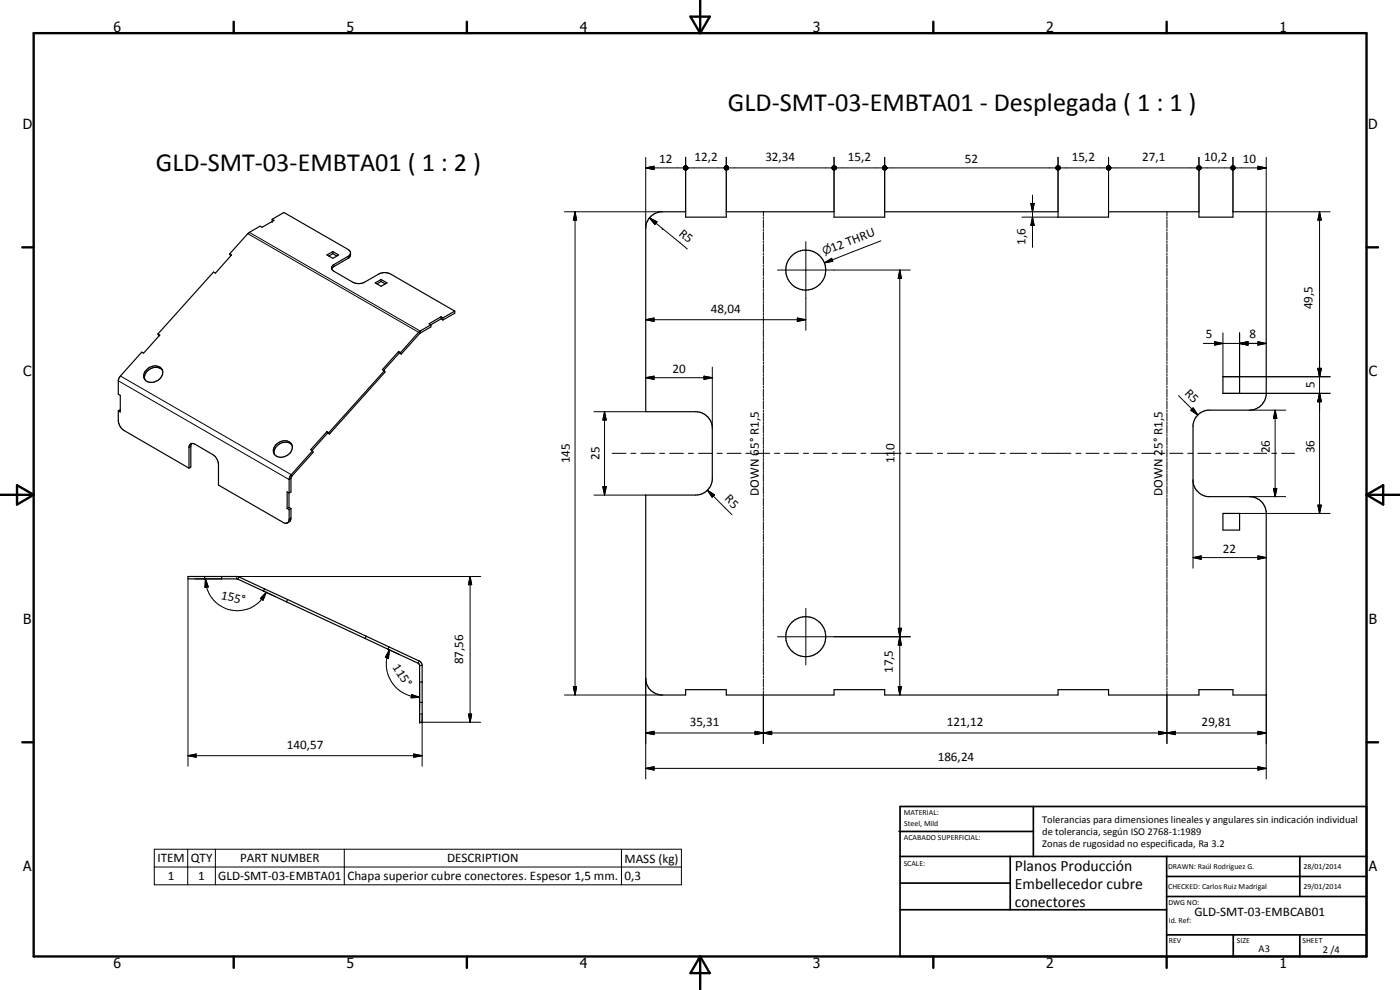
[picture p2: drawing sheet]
<svg xmlns="http://www.w3.org/2000/svg" width="420mm" height="297mm" viewBox="0 0 420 297" stroke-linecap="round" stroke-linejoin="round" font-family="sans-serif">
<g fill="none" stroke="#000" stroke-width=".35">
<path d="M68.9 76.2l.6 .3-4.9 5.5-.5-.4-16.7 18.6M68.9 76.2l.4 .5M81.7 65.8l3.5-2 19.5 11.3a1.52 1.52 0 0 1-.2 2.4l-4.3 2.5-.6 .7M81.7 65.8l.5 .3-3.6 2.1-.5-.3-3.3 1.8-5.9 6.5M81.7 65.8v.6M98.1 76.5l1.8-1 1.7 1-1.7 1zM99.9 76.1l-1.3 .7M99.9 75.5v.6M99.9 76.1l1.2 .7M105.2 76l-.5 .8-4.7 2.7-.4 .6v.6M195.1 65.2l1.7-1.2 1.5-.5h7.5v1.7h12.2v-1.7h32.3v1.7h15.2v-1.7h52v1.7h15.2v-1.7h27.1v1.7h10.2v-1.7h10v55a5.1 5.1 0 0 1-5 4.6h-12.5a5.1 5.1 0 0 0-4.5 4.4v17.1a5.1 5.1 0 0 0 4.5 4.4h12.5a5 5 0 0 1 5 4.5v55h-10v-1.6h-10.2v1.6h-27.1v-1.6h-15.2v1.6h-52v-1.6h-15.2v1.6h-32.3v-1.6h-12.2v1.6h-7.5a5 5 0 0 1-4.5-5v-55h15a5 5 0 0 0 5-4.4v-16.1a5 5 0 0 0-5-4.5h-15v-55l.2-1.5zM99.6 80.7l.6 .7 5.7 3.3a3.9 3.9 0 0 0 3.5 0l4.3-2.5a3.8 3.8 0 0 1 3.5 0l19.3 11.1"/>
<path d="M112.6 84.9l1.8-1 1.8 1-1.8 1zM114.4 84.5l-1.3 .7M114.4 83.9v.6M114.4 84.5l1.2 .7M129.3 97.5l-3.7 2.2-5.4 6.1M129.3 97.5v.6l-3.4 2-5.5 6.1M132.4 95l-3.6 2.2 .5 .3M132.4 95l.5 .4M132.4 95v.7M132.4 95.7l.5 .3M132.4 95.7l-3.1 1.8M132.9 95.4v.6"/>
<path d="M136.5 93.3v.7l-3.6 2M136.5 93.3l-3.6 2.1M43.8 111.2a2.95 2.95 0 0 1 5 0 3.2 3.2 0 0 1-1.8 3.2 3.2 3.2 0 0 1-3.6-.6 2.14 2.14 0 0 1 .4-2.6zM47.4 100.2l.6 .3-4.9 5.5-.6-.3-6.7 7.6-.3 .7v4.3l.6 .3v5l-.6-.3M47.4 100.2l.4 .6M48.8 111.1a3.2 3.2 0 0 0-3.7-.4 3.2 3.2 0 0 0-1.6 3.2M115.3 111.3l.3 .3-16.7 18.6M115.3 111.3l-16.6 18.5M119.6 105.5l-4.8 5.4 .5 .4M119.6 105.5l.2 .4M119.6 105.5l.6 .3M119.8 105.9l-4.7 5.2"/>
<path d="M119.8 105.9l.6 .3M120.2 105.8l.2 .4M367 113h5v5h-5zM35.5 123.3v3.1a4 4 0 0 0 1.8 2.8l19.4 11.3M36.1 123l-.6 .3M57.6 133.1l.9 .2 5.3 3.1a4 4 0 0 1 1.8 2.7v6.4l19.4 11.3a1.06 1.06 0 0 0 1.1 .2 1.06 1.06 0 0 0 .7-1v-3.1M57.6 133.1l-.6 .2-.3 .7v6.5M57.6 133.1l-.3 .6v6.4l-.6 .4M82.9 133.3a2.82 2.82 0 0 1 4.8 .3 3.2 3.2 0 0 1-1.8 3.2 3.2 3.2 0 0 1-3.6-.5 2.3 2.3 0 0 1 .6-3zM87.7 133.5a3.2 3.2 0 0 0-3.6-.4 3.2 3.2 0 0 0-1.7 3.2M93.8 135.3l-6.6 7.3-.4 1v4.3M93.8 135.3l.2 .4-6.5 7.3-.2 .4v4.2l-.5 .3"/>
<path d="M98.1 129.5l-4.9 5.4 .6 .4M98.1 129.5l.2 .4M98.1 129.5l.6 .3M98.3 129.9l-4.7 5.3M98.3 129.9l.6 .3M98.7 129.8l.2 .4M86.2 152.6l.6 .3M86.7 152.3l-.5 .3M86.7 147.9v4.4M86.7 152.3l.6 .3M86.8 147.9l-.6-.3v5M87.3 152.6l-.1 3.4-.3 .5-.6 .4"/>
<path d="M87.3 152.6l-.5 .3M367 154.1h5v4.9h-5zM61.4 173v.7M66.5 173v.7M79.1 177.3l6.9 3.3M79.4 176.7l-8.1-3.7h-14.9v.7h14.7l8 3.6M79.4 176.7l6.9 3.2M79.4 176.7l-.3 .6M86.3 179.9l-.3 .7M86.3 179.9l23.6 11M86 180.6l23.5 11M109.5 191.6l6.9 3.2"/>
<path d="M109.9 190.9l6.8 3.2M109.9 190.9l-.4 .7M116.7 194.1l9.4 4.4 .5 .6 .1 17.6h-.8l-.1-17.4-9.4-4.5M116.7 194.1l-.3 .7M125.9 210.7h.8M125.9 204.6h.8"/>
<circle cx="241.8" cy="81" r="6"/>
<circle cx="241.8" cy="191" r="6"/>
</g>
<g fill="none" stroke="#000" stroke-width=".3">
<path d="M193.8 50.4l2.5-.5v1zM193.8 47.2v21.3M193.8 50.4h11.3M205.2 50.3l1.2 .1-1.2 .1zM205.2 50.5l1.2-.1-1.2 .3zM205.2 50.1l1.2 .3-1.2-.1zM205.2 50.7l1.2-.3zM205.3 50l.2-.2 .9 .6zM205.3 50l1.1 .4-1.2-.3zM205.3 50.8l1.1-.4-.9 .5zM205.5 49.8l.9 .6zM205.5 50.9l.9-.5z"/>
<path d="M205.6 49.8l.8 .6zM205.6 51l.8-.6zM205.8 47.2v16.3M205.8 49.7l.6 .7zM206 49.8l.4 .6zM206.2 49.9l.2 .5zM206.3 50l.1 .4zM206.4 50.4l-.6 .6zM206.4 50.4l-.4 .6zM206.4 50.4l-.2 .4zM206.4 50.4l-.1 .3zM206.4 50.4v.1z"/>
<path d="M206.4 50.4h11M217.4 50.3l1.2 .1-1.2 .1zM217.4 50.5l1.2-.1-1.2 .3zM217.4 50.1l1.2 .3-1.2-.1zM217.4 50.7l1.2-.3zM217.5 50l.2-.2 .9 .6zM217.5 50l1.1 .4-1.2-.3zM217.5 50.8l1.1-.4-.9 .5zM217.7 49.8l.9 .6zM217.7 50.9l.9-.5zM217.8 49.8l.8 .6zM217.8 51l.8-.6z"/>
<path d="M218 47.2v16.3M218 49.7l.6 .7zM218.2 49.8l.4 .6zM218.4 49.9l.2 .5zM218.5 50l.1 .4zM218.6 50.4l-.6 .6zM218.6 50.4l-.4 .6zM218.6 50.4l-.2 .4zM218.6 50.4l-.1 .3zM218.6 50.4v.1zM218.6 50.4h31.1M249.7 50.3l1.2 .1-1.2 .1z"/>
<path d="M249.7 50.5l1.2-.1-1.1 .3zM249.8 50.1l1.1 .3-1.2-.1zM249.8 50.7l1.1-.3zM249.8 50l.2-.2 .9 .6zM249.8 50l1.1 .4-1.1-.3zM249.8 50.8l1.1-.4-.9 .5zM250 49.8l.9 .6zM250 50.9l.9-.5zM250.2 49.8l.7 .6zM250.2 51l.7-.6zM250.3 47.2v16.3M250.3 49.7l.6 .7z"/>
<path d="M250.5 49.8l.4 .6zM250.7 49.9l.2 .5zM250.9 50v.4zM250.9 50.4l-.6 .6zM250.9 50.4l-.4 .6zM250.9 50.4l-.2 .4zM250.9 50.4v.3zM250.9 50.4v.1zM250.9 50.4h14M264.9 50.3l1.2 .1-1.2 .1zM264.9 50.5l1.2-.1-1.1 .3zM265 50.1l1.1 .3-1.2-.1z"/>
<path d="M265 50.7l1.1-.3-1 .4zM265.1 50l.1-.2 .9 .6zM265.1 50l1 .4-1.1-.3zM265.1 50.8l1-.4-.9 .5zM265.2 49.8l.9 .6zM265.2 50.9l.9-.5zM265.4 49.8l.2-.1 .5 .7zM265.4 51l.7-.6-.5 .6zM265.5 47.2v16.3M265.6 49.7l.5 .7zM265.8 49.8l.3 .6zM265.9 49.9l.2 .5z"/>
<path d="M266 50l.1 .4zM266.1 50.4l-.5 .6zM266.1 50.4l-.3 .6zM266.1 50.4l-.2 .4zM266.1 50.4l-.1 .3zM266.1 50.4v.1zM266.1 50.4h50.8M309.9 58.5v15.7M316.9 50.3l1.3 .1-1.3 .1zM316.9 50.5l1.3-.1-1.3 .3zM316.9 50.1l1.3 .3-1.3-.1zM316.9 50.7l1.3-.3-1.1 .4z"/>
<path d="M317.1 50l.1-.2 1 .6zM317.1 50l1.1 .4-1.3-.3zM317.1 50.8l1.1-.4-1 .5zM317.2 49.8l1 .6zM317.2 50.9l1-.5zM317.4 49.8l.8 .6zM317.4 51l.8-.6zM317.5 47.2v16.3M317.6 49.7l.6 .7zM317.7 49.8l.5 .6zM317.9 49.9l.3 .5zM318 50l.2 .4z"/>
<path d="M318.2 50.4l-.6 .6zM318.2 50.4l-.5 .6zM318.2 50.4l-.3 .4zM318.2 50.4l-.2 .3zM318.2 50.4l-.1 .1zM318.2 50.4h13.9M332.1 50.3l1.2 .1-1.2 .1zM332.1 50.5l1.2-.1-1.2 .3zM332.1 50.1l.2-.1 1 .4zM332.1 50.1l1.2 .3-1.2-.1zM332.1 50.7l1.2-.3-1 .4zM332.3 50l.1-.2 .9 .6z"/>
<path d="M332.3 50.8l1-.4-.9 .5zM332.4 49.8l.9 .6zM332.4 50.9l.9-.5zM332.6 49.8l.2-.1 .5 .7zM332.6 51l.7-.6-.5 .6zM332.7 47.2v16.3M332.8 49.7l.5 .7zM332.9 49.8l.4 .6zM333.1 49.9l.2 .5zM333.2 50l.1 .4zM333.3 50.4l-.5 .6zM333.3 50.4l-.4 .6z"/>
<path d="M333.3 50.4l-.2 .4zM333.3 50.4l-.1 .3zM333.3 50.4v.1zM333.3 50.4h25.9M359.2 50.3l1.3 .1-1.3 .1zM359.2 50.5l1.3-.1-1.3 .3zM359.2 50.1l1.3 .3-1.3-.1zM359.2 50.7l1.3-.3-1.1 .4zM359.4 50l.1-.2 1 .6zM359.4 50l1.1 .4-1.3-.3zM359.4 50.8l1.1-.4-1 .5zM359.5 49.8l1 .6z"/>
<path d="M359.5 50.9l1-.5zM359.7 49.8l.8 .6zM359.7 51l.8-.6zM359.8 47.2v16.3M359.9 49.7l.6 .7zM360 49.8l.5 .6zM360.2 49.9l.3 .5zM360.3 50l.2 .4zM360.5 50.4l-.6 .6zM360.5 50.4l-.5 .6zM360.5 50.4l-.3 .4zM360.5 50.4l-.2 .3z"/>
<path d="M360.5 50.4l-.1 .1zM360.5 50.4h8.9M369.4 50.3l1.3 .1-1.3 .1zM369.4 50.5l1.3-.1-1.2 .3zM369.5 50.1l1.2 .3-1.3-.1zM369.5 50.7l1.2-.3zM369.6 50l.1-.2 1 .6zM369.6 50l1.1 .4-1.2-.3zM369.6 50.8l1.1-.4-1 .5zM369.7 49.8l1 .6zM369.7 50.9l1-.5zM369.9 49.8l.8 .6z"/>
<path d="M369.9 51l.8-.6zM370 47.2v16.3M370.1 49.7l.6 .7zM370.2 49.8l.5 .6zM370.4 49.9l.3 .5zM370.5 50l.2 .4zM370.7 50.4l-.6 .6zM370.7 50.4l-.5 .6zM370.7 50.4l-.3 .4zM370.7 50.4l-.2 .3zM370.7 50.4l-.1 .1zM370.7 50.4h9.3"/>
<path d="M377.5 49.9l2.5 .5-2.5 .5zM380 47.2v16.3h19.2M74.4 70.1l51.2 29.6 .3 .4M74.8 69.7l51.3 29.6v.6M100.2 79.4v.6M104.5 76.9v.6M169.4 63.5h29.4M172.6 63.5l.4 2.5h-.9zM172.6 63.5v145M194.9 65.4l2.3 1.1-.7 .9zM194.9 65.4l3.9 3.1M198.8 68.5h.1"/>
<path d="M198.8 68.5l7.5 6.2M229.1 63.5v1.3M229.1 65.1v.6M229.1 66v2.4M229.1 68.7v.6M229.1 69.6v2.4M229.1 72.3v.6M229.1 73.2v2.4M229.1 75.9v.6M229.1 76.8v2.4M229.1 79.5v.6M241.8 72.5v26.6"/>
<path d="M247.4 78.9l2.2-1.4 .3 .9zM264.4 72.3l-17 6.6M306.7 65.2h10.8M309.4 61h1l-.5 2.5zM309.9 65.2l.5 2.4h-1zM350.2 63.5v1.3M350.2 65.1v.6M350.2 66v2.4M350.2 68.7v.6M350.2 69.6v2.4M350.2 72.3v.6M350.2 73.2v2.4"/>
<path d="M350.2 75.9v.6M350.2 76.8v2.4M350.2 79.5v.6M396 63.5l.5 2.5h-1zM396 63.5v90.6M193.8 95.9l2.5-.5v1zM193.8 95.9h48M229.1 80.4v2.4M229.1 83.2v.6M229.1 84.1v2.4M229.1 86.8v.6M229.1 87.7v2.4"/>
<path d="M229.1 90.4v.6M229.1 91.3v2.4M229.1 94v.7M229.1 95v2.4M229.1 97.7v.6M229.1 98.6v2.4M233.3 81h39.9M239.3 95.4l2.5 .5-2.5 .5zM270 81l.5 2.6h-.9zM270 81v127.5M350.2 80.4v2.4M350.2 83.2v.6"/>
<path d="M350.2 84.1v2.4M350.2 86.8v.6M350.2 87.7v2.4M350.2 90.4v.6M350.2 91.3v2.4M350.2 94v.7M350.2 95v2.4M350.2 97.7v.6M350.2 98.6v2.4M367 99.9v13.1h32.2M372 99.9v13.1M35.5 114.3l51.3 29.6 .5-.3"/>
<path d="M36.1 112.8l51.3 29.6 .2 .4M193.8 113.3l2.5-.4v.9zM193.8 113.3h20M211.3 112.9l2.5 .4-2.5 .5zM213.8 110.2v18.3M229.1 101.3v.6M229.1 102.2v2.4M229.1 104.9v.6M229.1 105.8v2.4M229.1 108.5v.6M229.1 109.5v2.4M229.1 112.2v.6"/>
<path d="M229.1 113.1v2.4M229.1 115.8v.6M229.1 116.7v2.4M229.1 119.4v.6M350.2 101.3v.6M350.2 102.2v2.4M350.2 104.9v.6M350.2 105.8v2.4M350.2 108.5v.6M350.2 109.5v2.4M350.2 112.2v.6M350.2 113.1v2.4"/>
<path d="M350.2 115.8v.6M350.2 116.7v2.4M350.2 119.4v.6M353.7 118.7l5.8 5.8M361.1 103h18.9M364.5 102.5l2.5 .5-2.5 .5zM367 118h32.2M372 103l2.5-.5v1zM377.5 102.5l2.5 .5-2.5 .5zM395.5 110.5h1l-.5 2.5zM396 118l.5 2.5h-1zM57.3 134l-.6 .3"/>
<path d="M178.3 123.5h15.5M181.4 123.5l.5 2.5h-1zM181.4 123.5v25M183.7 136h4.2M189.3 136h1.5M192.4 136h4.1M198 136h1.5M201 136h4.1M206.6 136h1.5M209.6 136h4.1M215.2 136h1.5M218.2 136h4.2"/>
<path d="M223.8 136h1.6M226.9 136h4.1M229.1 120.3v2.4M229.1 123.1v.6M229.1 124v2.4M229.1 126.7v.6M229.1 127.6v2.4M229.1 130.3v.6M229.1 131.2v2.4M229.1 133.9v.6M229.1 134.8v2.4M229.1 137.5v.7"/>
<path d="M229.1 138.5v2.4M232.5 136h1.5M235.5 136h4.1M241.1 136h1.5M244.1 136h4.1M249.8 136h1.4M252.8 136h4.1M258.4 136h1.5M261.4 136h9M271.9 136h1.6M274.9 136h5M281.3 136h1.6"/>
<path d="M284.3 136h5M290.8 136h1.5M293.8 136h4.9M300.2 136h1.5M303.2 136h4.9M309.6 136h1.5M312.6 136h8.8M322.9 136h1.5M325.9 136h3.9M331.3 136h1.5M334.3 136h3.9M339.7 136h1.5"/>
<path d="M342.7 136h3.9M348.1 136h1.5M350.2 120.3v2.4M350.2 123.1v.6M350.2 124v2.4M350.2 126.7v.6M350.2 127.6v2.4M350.2 130.3v.6M350.2 131.2v2.4M350.2 133.9v.6M350.2 134.8v2.4M350.2 137.5v.7"/>
<path d="M350.2 138.5v2.4M351.1 136h3.9M356.5 136h1.5M358.1 122.4l1.4 2.1-2.1-1.4zM359.5 136h3.9M364.9 136h1.4M367.9 136h3.9M373.2 136h1.5M375 123.1h10.9M376.2 136h3.9M381.7 136h1.4M382.7 123.1l.5 2.4h-1z"/>
<path d="M382.7 123.1v25.9M384.6 136h3.9M87.3 155.4l-.5 .3M178.3 148.5h15.5M180.9 146h1l-.5 2.5zM212.3 147.1l2.1 1.4-.7 .7zM212.3 147.1l7.4 7.3M229.1 141.2v.6M229.1 142.1v2.4M229.1 144.8v.6M229.1 145.7v2.4M229.1 148.4v.6"/>
<path d="M229.1 149.4v2.4M229.1 152.1v.6M229.1 153v2.4M229.1 155.7v.6M229.1 156.6v2.4M229.1 159.3v.6M350.2 141.2v.6M350.2 142.1v2.4M350.2 144.8v.6M350.2 145.7v2.4M350.2 148.4v.6M350.2 149.4v2.4"/>
<path d="M350.2 152.1v.6M350.2 153v2.4M350.2 155.7v.6M350.2 156.6v2.4M350.2 159.3v.6M358 144v26.5M372 154.1h27.2M375 149h10.9M382.2 146.6h1l-.5 2.4zM395.5 151.6h1l-.5 2.5zM56.4 173.7v56.2M58.5 173.7h8"/>
<path d="M61.7 173.7l.8 2.4-1 .1zM61.7 173.7a9.6 9.6 0 0 0 2 5.8 9.6 9.6 0 0 0 14.9 .3l1.3-2.1M71.7 173.1l-.3 .7M79.1 177.3l3.7 1.8M79.9 177.7l-1 2.4-.8-.5zM141.1 173l.5 2.4h-1zM141.1 173v43.7M144.3 173h-73.2v.7M229.1 160.2v2.4M229.1 162.9v.6M229.1 163.8v2.4M229.1 166.5v.6"/>
<path d="M229.1 167.4v2.4M229.1 170.2v.6M229.1 171.1v2.4M229.1 173.8v.6M229.1 174.7v2.4M229.1 177.4v.7M229.1 178.3v2.5M350.2 160.2v2.4M350.2 162.9v.6M350.2 163.8v2.4M350.2 166.5v.6M350.2 167.4v2.4"/>
<path d="M350.2 170.2v.6M350.2 171.1v2.4M350.2 173.8v.6M350.2 174.7v2.4M350.2 177.4v.7M350.2 178.3v2.5M358 167.3l2.5-.5v1zM358 167.3h22M377.5 166.8l2.5 .5-2.5 .5zM116.4 194.8l3.3 1.5M116.9 195l-.3 2.5-1-.3zM116.9 195a10.1 10.1 0 0 0-.6 6.8 10.1 10.1 0 0 0 7.2 7.1l2.4 .3"/>
<path d="M125.8 198.3l-.3 .7M125.9 199.7h.8M229.1 181v.7M229.1 181.9v2.5M229.1 184.7v.6M229.1 185.6v2.4M229.1 188.3v.6M229.1 189.2v2.4M229.1 191.9v.6M229.1 192.8v2.4M229.1 195.5v.6M229.1 196.5v2.4"/>
<path d="M229.1 199.2v.6M233.3 191.1h39.9M241.8 182.5v17M269.6 188.5h.9l-.5 2.6zM270 191.1l.5 2.4h-.9zM350.2 181v.7M350.2 181.9v2.5M350.2 184.7v.6M350.2 185.6v2.4M350.2 188.3v.6M350.2 189.2v2.4M350.2 191.9v.6"/>
<path d="M350.2 192.8v2.4M350.2 195.5v.6M350.2 196.5v2.4M350.2 199.2v.6M123.5 208.4l2.4 .8-2.5 .2zM125.9 214.2h.8M125.9 204.6v7.8M140.6 214.2h1l-.5 2.5zM144.3 216.7h-17.6v13.2M169.4 208.5h29.4M172.1 206h.9l-.4 2.5zM193.8 219.9l2.5-.5v1z"/>
<path d="M193.8 219.9h186.2M193.8 203.5v30.2M226.6 219.4l2.5 .5-2.5 .5zM226.6 219.4l5 1v-1l-5 1zM229.1 219.9l2.5-.5v1zM229.1 200.1v2.4M229.1 202.8v.6M229.1 203.7v2.4M229.1 206.4v.6M229.1 207.3v15.8M269.6 206h.9l-.5 2.5zM347.7 219.4l2.5 .5-2.5 .5z"/>
<path d="M347.7 219.4l5 1v-1l-5 1zM350.2 219.9l2.5-.5v1zM350.2 200.1v2.4M350.2 202.8v.6M350.2 203.7v2.4M350.2 206.4v.6M350.2 207.3v15.8M377.5 219.4l2.5 .5-2.5 .5zM380 208.5v25.2M56.4 226.7l2.5-.5v1zM56.4 226.7h70.3M124.2 226.2l2.5 .5-2.5 .5z"/>
<path d="M193.8 230.5l2.5-.5v1.1zM193.8 230.5h186.2M377.5 230l2.5 .5-2.5 .6zM46.3 254.8h158.2v10.7h-158.2zM56.3 254.8v10.7M64.6 254.8v10.7M103.3 254.8v10.7M186.5 254.8v10.7M46.3 260.1h158.2"/>
</g>
<g fill="#000">
<circle cx="81.7" cy="66.4" r=".18"/>
<circle cx="125.9" cy="216.7" r=".18"/>
<circle cx="126.7" cy="216.7" r=".18"/>
</g>
<g fill="none" stroke="#000" stroke-width=".71">
<path d="M10.1 9.9h400v277.1h-400zM70.1 6.5v3.4M140.1 6.5v3.4M207.2 5h5.8l-2.9 4.9zM210.1 0v9.9M280.1 6.5v3.4M350.1 6.5v3.4M6.7 74.2h3.4M410.1 74.2h3.5M.1 148.5h10M5.1 145.6l5 2.9-5 2.9zM410.1 148.5h10"/>
<path d="M410.1 148.5l5-2.9v5.8zM6.7 222.7h3.4M410.1 222.7h3.5M70.1 287v3.4M140.1 287v3.4M210.1 287v10M210.1 287l2.9 5h-5.8zM280.1 287v3.4M350.1 287v3.4"/>
</g>
<g fill="none" stroke="#000" stroke-width=".51">
<path d="M269.8 249.5h40.3M270.1 242h140v45h-140zM270.1 257h140M303.2 257v16M310.1 242v15M350.1 257v30M390.1 257v12M270.1 265h33.1M270.1 273h80M350.1 269h60M350.1 263h60M350.1 280.5h60"/>
<path d="M370.1 280.5v6.5M390.1 280.5v6.5"/>
</g>
<g fill="#000">
<path d="M193.8 50.4l2.5-.5v1zM206.3 50l.1 .4zM206.2 49.9l.2 .5zM206 49.8l.4 .6zM205.8 49.7l.6 .7zM205.6 49.8l.8 .6zM205.5 49.8l.9 .6zM205.3 50l.2-.2 .9 .6zM205.3 50l1.1 .4-1.2-.3zM205.2 50.1l1.2 .3-1.2-.1zM205.2 50.3l1.2 .1-1.2 .1zM205.2 50.5l1.2-.1-1.2 .3z"/>
<path d="M205.2 50.7l1.2-.3zM205.3 50.8l1.1-.4-.9 .5zM205.5 50.9l.9-.5zM205.6 51l.8-.6zM206.4 50.4l-.6 .6zM206.4 50.4l-.4 .6zM206.4 50.4l-.2 .4zM206.4 50.4l-.1 .3zM206.4 50.4v.1zM218.5 50l.1 .4zM218.4 49.9l.2 .5zM218.2 49.8l.4 .6z"/>
<path d="M218 49.7l.6 .7zM217.8 49.8l.8 .6zM217.7 49.8l.9 .6zM217.5 50l.2-.2 .9 .6zM217.5 50l1.1 .4-1.2-.3zM217.4 50.1l1.2 .3-1.2-.1zM217.4 50.3l1.2 .1-1.2 .1zM217.4 50.5l1.2-.1-1.2 .3zM217.4 50.7l1.2-.3zM217.5 50.8l1.1-.4-.9 .5zM217.7 50.9l.9-.5zM217.8 51l.8-.6z"/>
<path d="M218.6 50.4l-.6 .6zM218.6 50.4l-.4 .6zM218.6 50.4l-.2 .4zM218.6 50.4l-.1 .3zM218.6 50.4v.1zM250.9 50v.4zM250.7 49.9l.2 .5zM250.5 49.8l.4 .6zM250.3 49.7l.6 .7zM250.2 49.8l.7 .6zM250 49.8l.9 .6zM249.8 50l.2-.2 .9 .6z"/>
<path d="M249.8 50l1.1 .4-1.1-.3zM249.8 50.1l1.1 .3-1.2-.1zM249.7 50.3l1.2 .1-1.2 .1zM249.7 50.5l1.2-.1-1.1 .3zM249.8 50.7l1.1-.3zM249.8 50.8l1.1-.4-.9 .5zM250 50.9l.9-.5zM250.2 51l.7-.6zM250.9 50.4l-.6 .6zM250.9 50.4l-.4 .6zM250.9 50.4l-.2 .4zM250.9 50.4v.3z"/>
<path d="M250.9 50.4v.1zM266 50l.1 .4zM265.9 49.9l.2 .5zM265.8 49.8l.3 .6zM265.6 49.7l.5 .7zM265.4 49.8l.2-.1 .5 .7zM265.2 49.8l.9 .6zM265.1 50l.1-.2 .9 .6zM265.1 50l1 .4-1.1-.3zM265 50.1l1.1 .3-1.2-.1zM264.9 50.3l1.2 .1-1.2 .1zM264.9 50.5l1.2-.1-1.1 .3z"/>
<path d="M265 50.7l1.1-.3-1 .4zM265.1 50.8l1-.4-.9 .5zM265.2 50.9l.9-.5zM265.4 51l.7-.6-.5 .6zM266.1 50.4l-.5 .6zM266.1 50.4l-.3 .6zM266.1 50.4l-.2 .4zM266.1 50.4l-.1 .3zM266.1 50.4v.1zM318 50l.2 .4zM317.9 49.9l.3 .5zM317.7 49.8l.5 .6z"/>
<path d="M317.6 49.7l.6 .7zM317.4 49.8l.8 .6zM317.2 49.8l1 .6zM317.1 50l.1-.2 1 .6zM317.1 50l1.1 .4-1.3-.3zM316.9 50.1l1.3 .3-1.3-.1zM316.9 50.3l1.3 .1-1.3 .1zM316.9 50.5l1.3-.1-1.3 .3zM316.9 50.7l1.3-.3-1.1 .4zM317.1 50.8l1.1-.4-1 .5zM317.2 50.9l1-.5zM317.4 51l.8-.6z"/>
<path d="M318.2 50.4l-.6 .6zM318.2 50.4l-.5 .6zM318.2 50.4l-.3 .4zM318.2 50.4l-.2 .3zM318.2 50.4l-.1 .1zM333.2 50l.1 .4zM333.1 49.9l.2 .5zM332.9 49.8l.4 .6zM332.8 49.7l.5 .7zM332.6 49.8l.2-.1 .5 .7zM332.4 49.8l.9 .6zM332.3 50l.1-.2 .9 .6z"/>
<path d="M332.1 50.1l.2-.1 1 .4zM332.1 50.1l1.2 .3-1.2-.1zM332.1 50.3l1.2 .1-1.2 .1zM332.1 50.5l1.2-.1-1.2 .3zM332.1 50.7l1.2-.3-1 .4zM332.3 50.8l1-.4-.9 .5zM332.4 50.9l.9-.5zM332.6 51l.7-.6-.5 .6zM333.3 50.4l-.5 .6zM333.3 50.4l-.4 .6zM333.3 50.4l-.2 .4zM333.3 50.4l-.1 .3z"/>
<path d="M333.3 50.4v.1zM360.3 50l.2 .4zM360.2 49.9l.3 .5zM360 49.8l.5 .6zM359.9 49.7l.6 .7zM359.7 49.8l.8 .6zM359.5 49.8l1 .6zM359.4 50l.1-.2 1 .6zM359.4 50l1.1 .4-1.3-.3zM359.2 50.1l1.3 .3-1.3-.1zM359.2 50.3l1.3 .1-1.3 .1zM359.2 50.5l1.3-.1-1.3 .3z"/>
<path d="M359.2 50.7l1.3-.3-1.1 .4zM359.4 50.8l1.1-.4-1 .5zM359.5 50.9l1-.5zM359.7 51l.8-.6zM360.5 50.4l-.6 .6zM360.5 50.4l-.5 .6zM360.5 50.4l-.3 .4zM360.5 50.4l-.2 .3zM360.5 50.4l-.1 .1zM370.5 50l.2 .4zM370.4 49.9l.3 .5zM370.2 49.8l.5 .6z"/>
<path d="M370.1 49.7l.6 .7zM369.9 49.8l.8 .6zM369.7 49.8l1 .6zM369.6 50l.1-.2 1 .6zM369.6 50l1.1 .4-1.2-.3zM369.5 50.1l1.2 .3-1.3-.1zM369.4 50.3l1.3 .1-1.3 .1zM369.4 50.5l1.3-.1-1.2 .3zM369.5 50.7l1.2-.3zM369.6 50.8l1.1-.4-1 .5zM369.7 50.9l1-.5zM369.9 51l.8-.6z"/>
<path d="M370.7 50.4l-.6 .6zM370.7 50.4l-.5 .6zM370.7 50.4l-.3 .4zM370.7 50.4l-.2 .3zM370.7 50.4l-.1 .1zM377.5 49.9l2.5 .5-2.5 .5zM172.6 63.5l.4 2.5h-.9zM194.9 65.4l2.3 1.1-.7 .9zM247.4 78.9l2.2-1.4 .3 .9zM309.4 61h1l-.5 2.5zM309.9 65.2l.5 2.4h-1zM396 63.5l.5 2.5h-1z"/>
<path d="M193.8 95.9l2.5-.5v1zM239.3 95.4l2.5 .5-2.5 .5zM270 81l.5 2.6h-.9zM193.8 113.3l2.5-.4v.9zM211.3 112.9l2.5 .4-2.5 .5zM364.5 102.5l2.5 .5-2.5 .5zM372 103l2.5-.5v1zM377.5 102.5l2.5 .5-2.5 .5zM395.5 110.5h1l-.5 2.5zM181.4 123.5l.5 2.5h-1zM358.1 122.4l1.4 2.1-2.1-1.4zM382.7 123.1l.5 2.4h-1z"/>
<path d="M396 118l.5 2.5h-1zM180.9 146h1l-.5 2.5zM212.3 147.1l2.1 1.4-.7 .7zM382.2 146.6h1l-.5 2.4zM395.5 151.6h1l-.5 2.5zM61.7 173.7l.8 2.4-1 .1zM141.1 173l.5 2.4h-1zM358 167.3l2.5-.5v1zM377.5 166.8l2.5 .5-2.5 .5zM79.9 177.7l-1 2.4-.8-.5zM116.9 195l-.3 2.5-1-.3zM269.6 188.5h.9l-.5 2.6z"/>
<path d="M270 191.1l.5 2.4h-.9zM123.5 208.4l2.4 .8-2.5 .2zM140.6 214.2h1l-.5 2.5zM172.1 206h.9l-.4 2.5zM193.8 219.9l2.5-.5v1zM229.1 219.9l2.5-.5v1zM269.6 206h.9l-.5 2.5zM350.2 219.9l2.5-.5v1zM56.4 226.7l2.5-.5v1zM124.2 226.2l2.5 .5-2.5 .5zM193.8 230.5l2.5-.5v1.1zM226.6 219.4l2.5 .5-2.5 .5z"/>
<path d="M347.7 219.4l2.5 .5-2.5 .5zM377.5 219.4l2.5 .5-2.5 .5zM377.5 230l2.5 .5-2.5 .6z"/>
</g>
<g font-size="7.9">
<text x="218.5" y="33.3">GLD-SMT-03-EMBTA01 - Desplegada ( 1 : 1 )</text>
<text x="46.8" y="51.4">GLD-SMT-03-EMBTA01 ( 1 : 2 )</text>
</g>
<g font-size="4.7">
<text x="304.6" y="261.2">Planos Producción</text>
<text x="304.6" y="266.6">Embellecedor cubre</text>
<text x="304.6" y="272">conectores</text>
</g>
<g font-size="4.2">
<text x="34" y="9.6">6</text>
<text x="104" y="9.6">5</text>
<text x="174" y="9.6">4</text>
<text x="244" y="9.6">3</text>
<text x="314" y="9.6">2</text>
<text x="384" y="9.6">1</text>
<text x="6.8" y="38.7">D</text>
<text x="410.6" y="38.7">D</text>
<text x="7" y="112.9">C</text>
<text x="410.8" y="112.9">C</text>
<text x="7" y="187.1">B</text>
<text x="410.8" y="187.1">B</text>
<text x="7" y="261.4">A</text>
<text x="410.8" y="261.4">A</text>
<text x="34" y="290.4">6</text>
<text x="104" y="290.4">5</text>
<text x="174" y="290.4">4</text>
<text x="244" y="290.4">3</text>
<text x="314" y="290.4">2</text>
<text x="384" y="290.4">1</text>
</g>
<g font-size="3.9">
<text x="197.8" y="48.9">12</text>
<text x="208.4" y="48.3">12,2</text>
<text x="229.7" y="48.3">32,34</text>
<text x="254.5" y="48.3">15,2</text>
<text x="289.5" y="48.9">52</text>
<text x="321.6" y="48.3">15,2</text>
<text x="342.8" y="48.3">27,1</text>
<text x="361.4" y="48.3">10,2</text>
<text x="373" y="48.9">10</text>
<text x="203.5" y="70.4" transform="rotate(39 203.5 70.4)">R5</text>
<text x="249.9" y="75.6" transform="rotate(-21 249.9 75.6)">12 THRU</text>
<text x="307.8" y="73.4" transform="rotate(-90 307.8 73.4)">1,6</text>
<text x="213.3" y="93.9">48,04</text>
<text x="393.9" y="92.8" transform="rotate(-90 393.9 92.8)">49,5</text>
<text x="361.9" y="101.5">5</text>
<text x="375" y="101.5">8</text>
<text x="201.8" y="111.8">20</text>
<text x="355.3" y="118.2" transform="rotate(45 355.3 118.2)">R5</text>
<text x="394.5" y="116.5" transform="rotate(-90 394.5 116.5)">5</text>
<text x="268.5" y="135.1" transform="rotate(-90 268.5 135.1)">0</text>
<text x="381.1" y="136.1" transform="rotate(-90 381.1 136.1)">26</text>
<text x="394.5" y="136.1" transform="rotate(-90 394.5 136.1)">36</text>
<text x="171.1" y="139.1" transform="rotate(-90 171.1 139.1)">145</text>
<text x="179.9" y="138" transform="rotate(-90 179.9 138)">25</text>
<text x="268.5" y="139.1" transform="rotate(-90 268.5 139.1)">11</text>
<text x="217.3" y="149.9" transform="rotate(45 217.3 149.9)">R5</text>
<text x="227.8" y="148.7" transform="rotate(-90 227.8 148.7)">DOWN 65° R1,5</text>
<text x="348.9" y="148.7" transform="rotate(-90 348.9 148.7)">DOWN 25° R1,5</text>
<text x="367" y="165.8">22</text>
<text x="66.2" y="179.7" transform="rotate(12 66.2 179.7)">155°</text>
<text x="117.7" y="200.1" transform="rotate(57 117.7 200.1)">115°</text>
<text x="139" y="199.3" transform="rotate(-90 139 199.3)">87,56</text>
<text x="268" y="202" transform="rotate(-90 268 202)">17,5</text>
<text x="207" y="217.8">35,31</text>
<text x="284.2" y="217.8">121,12</text>
<text x="360.6" y="217.8">29,81</text>
<text x="86.1" y="224.7">140,57</text>
<text x="281.4" y="228.5">186,24</text>
<text x="47.2" y="258.7">ITEM</text>
<text x="57.3" y="258.7">QTY</text>
<text x="72" y="258.7">PART NUMBER</text>
<text x="134.2" y="258.7">DESCRIPTION</text>
<text x="187.4" y="258.9">MASS (kg)</text>
<text x="50.4" y="264.1">1</text>
<text x="59.5" y="264.1">1</text>
<text x="65.5" y="264.1">GLD-SMT-03-EMBTA01</text>
<text x="104.3" y="264.2">Chapa superior cubre conectores. Espesor 1,5 mm.</text>
<text x="187.4" y="264.1">0,3</text>
<text x="358.5" y="275">GLD-SMT-03-EMBCAB01</text>
</g>
<text font-size="3.3" x="247.3" y="76.6" transform="rotate(-21 247.3 76.6)">n</text>
<g font-size="3.1">
<text x="312.7" y="246.8">Tolerancias para dimensiones lineales y angulares sin indicación individual</text>
<text x="312.7" y="250.4">de tolerancia, según ISO 2768-1:1989</text>
<text x="312.7" y="254">Zonas de rugosidad no especificada, Ra 3.2</text>
<text x="377.7" y="285.6">A3</text>
<text x="397" y="285.9">2 /4</text>
</g>
<g font-size="2.4">
<text x="271.2" y="244.4">MATERIAL:</text>
<text x="271.3" y="252">ACABADO SUPERFICIAL:</text>
<text x="271.4" y="247.9">Steel, Mild</text>
<text x="271.2" y="259.7">SCALE:</text>
<text x="350.6" y="260.8">DRAWN: Raúl Rodríguez G.</text>
<text x="391.2" y="260.6">28/01/2014</text>
<text x="350.6" y="266.9">CHECKED: Carlos Ruiz Madrigal</text>
<text x="391.2" y="266.7">29/01/2014</text>
<text x="350.6" y="271.4">DWG NO:</text>
<text x="350.8" y="276.9">Id. Ref:</text>
<text x="350.8" y="282.8">REV</text>
<text x="371.2" y="282.9">SIZE</text>
<text x="390.9" y="282.9">SHEET</text>
</g>
</svg>
